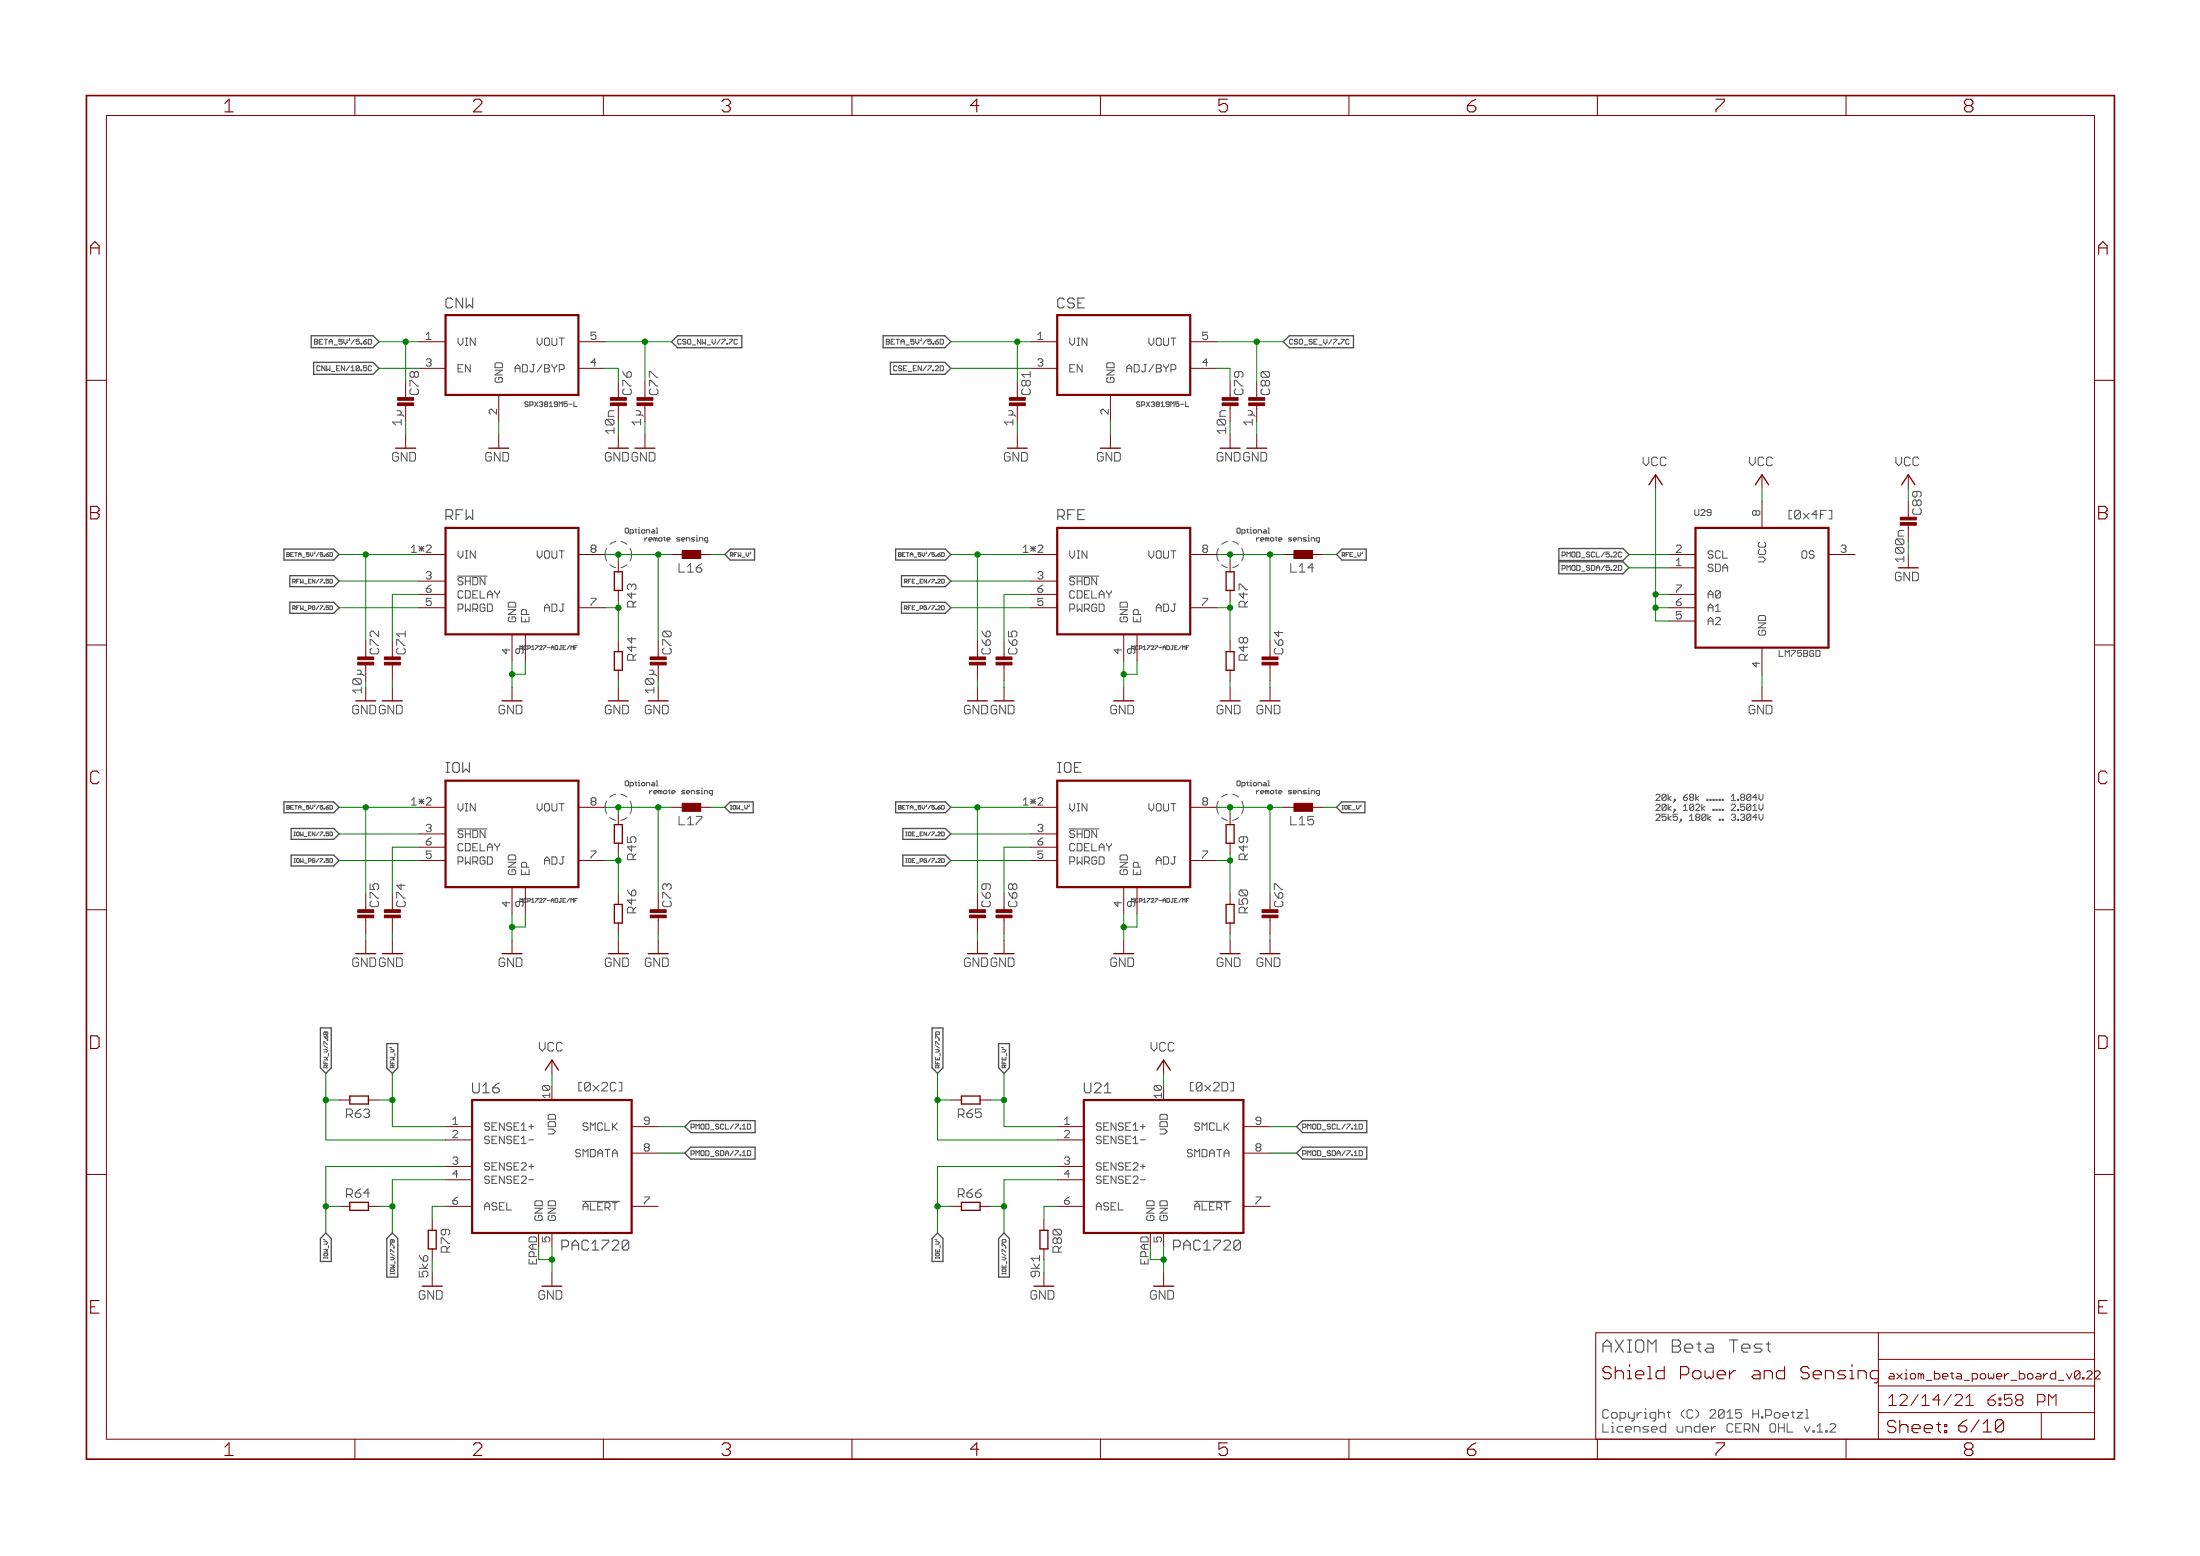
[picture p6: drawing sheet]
<svg xmlns="http://www.w3.org/2000/svg" width="420mm" height="297mm" viewBox="0 0 420 297" stroke-linecap="round" stroke-linejoin="round" font-family="sans-serif">
<g fill="none" stroke="#505050" stroke-width=".19">
<path d="M60.7 69.8l-.2 .2v.6l.2 .2M98.4 70.3h.9M98.8 69.6l-.4 .5v.9M100.2 77.5l.2 .1 .5-.1M100.9 76.9l-.2-.2-.5 .2 .2 .3 .5 .1M140.7 64.8l.1 .1M140.8 65.6l-.1 .1M170.8 69.8l-.1 .2v.6l.1 .2M215.2 70.3h.9M215.7 69.6l-.5 .5v.9M217.1 77.5l.1 .1h.3l.2-.1M217.7 76.9l-.2-.2h-.3l-.1 .2 .1 .3h.3l.2 .1"/>
<path d="M257.5 64.8l.1 .1M257.6 65.6l-.1 .1M87.4 110h5.6M115.9 104.7l-.2 .4a2.37 2.37 0 0 0 .2 2M116.5 107.8l1.1 .6M117.6 103.4l-1.1 .5M118.6 103.4l1.1 .5M119.7 107.8l-1.1 .6M120.3 104.7l.3 1.2-.3 1.2M134.7 102.7h.4v.7l-.3 .2M134.7 103.3h.4M204.2 110h5.7"/>
<path d="M232.7 104.7l-.3 1.2 .3 1.2M233.3 107.8l1.1 .6M234.4 103.4l-1.1 .5M235.4 103.4l1.1 .5M236.5 107.8l-1.1 .6M237.2 104.7l.1 .4a2.46 2.46 0 0 1-.1 2M251.5 102.7h.5v.7l-.2 .2M251.5 103.3h.5M298.3 106h.5M298.3 108.6h.5M298.8 105.4h-.5v.9M298.8 107.9h-.5v1"/>
<path d="M339.8 124.2v1.1h.8M87.4 158.2h5.6M115.9 152.9l-.2 .4a2.37 2.37 0 0 0 .2 2M116.5 156.1l1.1 .5M117.6 151.6l-1.1 .5M118.6 151.6l1.1 .5M119.7 156.1l-1.1 .5M120.3 152.9l.3 1.2-.3 1.2M135.6 150.9h.5v.8l-.3 .1M135.6 151.5h.5M204.2 158.2h5.7M232.7 152.9l-.3 1.2 .3 1.2"/>
<path d="M233.3 156.1l1.1 .5M234.4 151.6l-1.1 .5M235.4 151.6l1.1 .5M236.5 156.1l-1.1 .5M237.2 152.9l.1 .4a2.46 2.46 0 0 1-.1 2M251.5 150.9h.5v.8l-.2 .1M251.5 151.5h.5M316.3 151.8l.1-.2h.4l.2 .2v.2l-.7 .8h.7M316.3 153.7l.1-.2h.4l.2 .2v.2l-.7 .8h.7M316.3 155.6l.1-.2h.4l.2 .2v.2l-.7 .8h.7M318.2 151.8v.8l-.2 .2h-.4l-.2-.2M318.2 151.8l-.2-.2h-.4l-.2 .2v.8"/>
<path d="M318.2 153.7l-.2-.2h-.4l-.2 .2v.8M318.2 155.4h-.8v.6l.4-.2 .4 .2v.4l-.2 .2h-.4l-.2-.2M318.2 153.7v.8l-.2 .2h-.4l-.2-.2M318.2 151.8l-.8 .8M318.2 153.7l-.8 .8M318.6 151.6v1.2M318.6 153.5v1.2M318.6 155.4v1.2M319.2 152l-.6 .4 .6 .4M319.2 153.9l-.6 .4 .6 .4M319.2 155.8l-.6 .4 .6 .4M319.7 152.6h.3v.2h-.3z"/>
<path d="M319.7 154.5h.3v.2h-.3zM320 152.8l-.4 .4M320 154.7l-.4 .4M320.3 155.4h-.7v.6l.4-.2 .3 .2v.4l-.2 .2h-.4l-.1-.2M320.9 156.4h.2v.2h-.2zM321.1 156.6l-.4 .4M321.5 152.2h.6l.2 .4-.2 .2h-.4l-.2-.2zM321.5 153.9l.4-.4v1.2M321.5 154.7h.8M322.3 151.6l-.8 .6M322.7 156.6h.7M322.7 155.8l.4-.4v1.2"/>
<path d="M322.9 152.2l-.2 .2 .2 .4h.4l.1-.2-.1-.4M322.9 152.2l-.2-.2 .2-.4h.4l.1 .2-.1 .4M322.9 152.2h.4M323.4 153.7v.8l-.1 .2h-.4l-.2-.2M323.4 153.7l-.1-.2h-.4l-.2 .2v.8M323.4 153.7l-.7 .8M323.8 151.6v1.2M323.8 153.7l.2-.2h.4l.2 .2v.2l-.8 .8h.8M324 156l-.2-.2 .2-.4h.4l.2 .2-.2 .4M324 156l-.2 .2 .2 .4h.4l.2-.2-.2-.4M324 156h.4M324.4 152l-.6 .4 .6 .4"/>
<path d="M325 153.5v1.2M325.6 153.9l-.6 .4 .6 .4M325.8 155.6l-.2-.2h-.4l-.2 .2v.8M325.8 155.6v.8l-.2 .2h-.4l-.2-.2M325.8 155.6l-.8 .8M326 152.6h.2v.2h-.2zM326.2 155.4v1.2M326.6 152.6h.2v.2h-.2zM326.8 155.8l-.6 .4 .6 .4M327.2 152.6h.2v.2h-.2zM327.2 154.5h.2v.2h-.2zM327.7 152.6h.2v.2h-.2z"/>
<path d="M327.7 154.5h.2v.2h-.2zM328.3 152.6h.2v.2h-.2zM328.3 154.5h.2v.2h-.2zM328.3 156.4h.2v.2h-.2zM328.9 152.6h.2v.2h-.2zM328.9 154.5h.2v.2h-.2zM328.9 156.4h.2v.2h-.2zM330.7 152.8h.7M330.7 152l.3-.4v1.2M330.7 153.7l.2-.2h.4l.1 .2v.2l-.7 .8h.7M330.7 155.6l.2-.2h.4l.1 .2-.1 .4M331 156h.3"/>
<path d="M331.3 156l.1 .2-.1 .4h-.4l-.2-.2M331.8 152.6h.2v.2h-.2zM331.8 154.5h.2v.2h-.2zM331.8 156.4h.2v.2h-.2zM332.4 155.6l.2-.2h.4l.2 .2-.2 .4M332.6 152.2l-.2 .2 .2 .4h.4l.2-.2-.2-.4M332.6 152.2l-.2-.2 .2-.4h.4l.2 .2-.2 .4M332.6 152.2h.4M332.8 156h.2M333 156l.2 .2-.2 .4h-.4l-.2-.2M333.2 153.5h-.8v.6l.4-.2 .4 .2v.4l-.2 .2h-.4l-.2-.2M334.4 151.8v.8l-.2 .2h-.4l-.2-.2"/>
<path d="M334.4 151.8l-.2-.2h-.4l-.2 .2v.8M334.4 153.7l-.2-.2h-.4l-.2 .2v.8M334.4 155.6l-.2-.2h-.4l-.2 .2v.8M334.4 153.7v.8l-.2 .2h-.4l-.2-.2M334.4 155.6v.8l-.2 .2h-.4l-.2-.2M334.4 151.8l-.8 .8M334.4 153.7l-.8 .8M334.4 155.6l-.8 .8M334.8 154.7h.7M334.8 153.9l.4-.4v1.2M335.5 152.2h-.7l.5-.6v1.2M335.5 156h-.7l.5-.6v1.2"/>
<path d="M335.9 151.6v.8l.4 .4 .4-.4v-.8M335.9 153.5v.8l.4 .4 .4-.4v-.8M335.9 155.4v.8l.4 .4 .4-.4v-.8M110.2 219.4l-.3 .3v.2l.3 .2M143.2 214.6l.2 .2v.6l-.2 .1M143.2 219.7l.2 .1v.7l-.2 .1M109.9 220.6l.3 .2M111.3 229.3h7M228.1 229.3h7M349.8 271.8h.5l.3 .2v.3l-1.1 1.1h1.1"/>
</g>
<path d="M107.3 238h.9M108.2 236.7h-.9v1.9M224.1 238h1M225.1 236.7h-1v1.9" fill="none" stroke="#505050" stroke-width=".21"/>
<g fill="none" stroke="#505050" stroke-width=".25">
<path d="M59.4 64.1h11.8l1.2 1.1-1.2 1.2h-11.8zM59.9 69.2h11.3l1.2 1.1-1.2 1.2h-11.3zM129.4 64.1h12.3v2.3h-12.3l-1.2-1.2zM168.7 64.1h11.7l1.2 1.1-1.2 1.2h-11.7zM170.1 69.2h10.3l1.2 1.1-1.2 1.2h-10.3zM246.2 64.1h12.3v2.3h-12.3l-1.1-1.2zM54.2 104.8h9.5l1.1 1.1-1.1 1h-9.5zM55.4 109.9h8.3l1.1 1-1.1 1.1h-8.3zM55.4 115h8.3l1.1 1-1.1 1.1h-8.3zM138.4 105.9l1.1-1.1h4.6v2.1h-4.6zM171 104.8h9.6l1 1.1-1 1h-9.6zM172.2 109.9h8.4l1 1-1 1.1h-8.4z"/>
<path d="M172.2 115h8.4l1 1-1 1.1h-8.4zM255.2 105.9l1.1-1.1h4.6v2.1h-4.6zM297.7 104.7h12.3l1.1 1.2-1.1 1.1h-12.3zM297.7 107.3h12.3l1.1 1.1-1.1 1.1h-12.3zM54.2 153.1h9.5l1.1 1-1.1 1.1h-9.5zM55.6 158.2h8.1l1.1 1-1.1 1h-8.1zM138.4 154.1l1.1-1h4.3v2.1h-4.3zM171 153.1h9.6l1 1-1 1.1h-9.6zM172.4 158.2h8.2l1 1-1 1h-8.2zM255.2 154.1l1.1-1h4.4v2.1h-4.4zM55.6 163.2h8.1l1.1 1.1-1.1 1h-8.1zM172.4 163.2h8.2l1 1.1-1 1h-8.2z"/>
<path d="M61.2 196.2h2.1v7.7l-1.1 1-1-1zM73.9 199.2h2.1v4.7l-1.1 1-1-1zM178 196.2h2.1v7.7l-1.1 1-1-1zM190.7 199.2h2.1v4.7l-1.1 1-1-1zM130.8 215.1l1.1-1.2h12.3v2.3h-12.3zM247.6 215.1l1.2-1.2h12.2v2.3h-12.2zM62.2 235.4l1.1 1v4.4h-2.1v-4.4zM74.9 235.4l1.1 1v7.4h-2.1v-7.4zM130.8 220.1l1.1-1.1h12.3v2.3h-12.3zM179 235.4l1.1 1v4.4h-2.1v-4.4zM191.7 235.4l1.1 1v7.4h-2.1v-7.4zM247.6 220.1l1.2-1.1h12.2v2.3h-12.2z"/>
</g>
<g fill="none" stroke="#800000" stroke-width=".19">
<path d="M67.8 18.2v3.9M115.2 18.2v3.9M162.7 18.2v3.9M210.2 18.2v3.9M257.6 18.2v3.9M305.1 18.2v3.9M352.6 18.2v3.9M20.3 22.1h379.7v252.6h-379.7zM16.5 72.6h3.8M80 65.2h5.1M80 70.3h5.1M95.2 75.4v5.1"/>
<path d="M110.5 65.2h5M110.5 70.3h5M196.8 65.2h5.1M196.8 70.3h5.1M212.1 75.4v5.1M227.3 65.2h5.1M227.3 70.3h5.1M400 72.6h3.8M77.5 83v2.6M95.2 83v2.6M118.1 83v2.6M123.2 83v2.6"/>
<path d="M194.3 83v2.6M212.1 83v2.6M234.9 83v2.6M240 83v2.6M316.2 90.6v2.6M336.5 90.6v2.6M336.5 95.7v5.1M364.4 90.6v2.6M80 105.9h5.1M80 110.9h5.1M80 116h5.1M80 113.5h5.1"/>
<path d="M110.5 105.9h5M110.5 116h5M118.1 107.1v2.1M118.1 112.7v2M128.2 105.9h3.1M132.8 105.9h3.1M196.8 105.9h5.1M196.8 110.9h5.1M196.8 116h5.1M196.8 113.5h5.1M227.3 105.9h5.1M227.3 116h5.1"/>
<path d="M234.9 107.1v2.1M234.9 112.7v2M245.1 105.9h3M249.7 105.9h3M318.7 105.9h5.1M318.7 116h5.1M318.7 113.5h5.1M318.7 118.6h5.1M318.7 108.4h5.1M349.2 105.9h5.1M364.4 105.9v2.5M16.5 123.1h3.8"/>
<path d="M69.8 131.3v2.5M74.9 126.9v3.1M74.9 131.3v2.5M97.8 121.1v5.1M97.8 131.3v2.5M100.3 121.1v5.1M118.1 122.4v2M118.1 128v2M118.1 131.3v2.5M125.7 131.3v2.5M186.7 126.9v3.1M186.7 131.3v2.5"/>
<path d="M191.7 126.9v3.1M191.7 131.3v2.5M214.6 121.1v5.1M214.6 131.3v2.5M217.1 121.1v5.1M234.9 122.4v2M234.9 128v2M234.9 131.3v2.5M242.5 126.9v3.1M242.5 131.3v2.5M336.5 123.6v5.1M336.5 131.3v2.5"/>
<path d="M400 123.1h3.8M80 154.1h5.1M80 159.2h5.1M110.5 154.1h5M118.1 155.4v2M128.2 154.1h3.1M132.8 154.1h3.1M196.8 154.1h5.1M196.8 159.2h5.1M227.3 154.1h5.1M234.9 155.4v2M245.1 154.1h3"/>
<path d="M249.7 154.1h3M16.5 173.7h3.8M69.8 175.2v3M69.8 179.5v2.6M74.9 175.2v3M74.9 179.5v2.6M80 164.3h5.1M80 161.7h5.1M97.8 169.4v5M97.8 179.5v2.6M100.3 169.4v5M110.5 164.3h5"/>
<path d="M118.1 161v2M118.1 170.6v2.1M118.1 176.2v2M118.1 179.5v2.6M125.7 175.2v3M125.7 179.5v2.6M186.7 175.2v3M186.7 179.5v2.6M191.7 175.2v3M191.7 179.5v2.6M196.8 164.3h5.1M196.8 161.7h5.1"/>
<path d="M214.6 169.4v5M214.6 179.5v2.6M217.1 169.4v5M227.3 164.3h5.1M234.9 161v2M234.9 170.6v2.1M234.9 176.2v2M234.9 179.5v2.6M242.5 175.2v3M242.5 179.5v2.6M400 173.7h3.8M64.8 210h2"/>
<path d="M70.4 210h2M85.1 215.1h5.1M85.1 217.6h5.1M105.4 202.4v2.5M120.6 215.1h5.1M181.6 210h2M187.2 210h2M201.9 215.1h5.1M201.9 217.6h5.1M222.2 202.4v2.5M237.5 215.1h5M16.5 224.2h3.8"/>
<path d="M64.8 230.3h2M70.4 230.3h2M82.5 232.8v2.1M82.5 238.4v2.1M85.1 230.3h5.1M85.1 222.7h5.1M85.1 225.2h5.1M105.4 235.4v2.5M120.6 230.3h5.1M120.6 220.1h5.1M181.6 230.3h2M187.2 230.3h2"/>
<path d="M199.4 232.8v2.1M199.4 238.4v2.1M201.9 230.3h5.1M201.9 222.7h5.1M201.9 225.2h5.1M222.2 235.4v2.5M237.5 230.3h5M237.5 220.1h5M400 224.2h3.8M82.5 243v2.5M105.4 243v2.5M199.4 243v2.5"/>
<path d="M222.2 243v2.5M358.7 254.4v5.1h41.3M400 254.4h-95.2v20.3M67.8 274.7v3.9M115.2 274.7v3.9M162.7 274.7v3.9M210.2 274.7v3.9M257.6 274.7v3.9M305.1 274.7v3.9M352.6 274.7v3.9M358.7 269.7h41.3M389.8 269.7v5"/>
<path d="M400 264.6h-41.3v10.1M400.8 261.7l.3 .3v.2l-1.1 1h1.1"/>
</g>
<path d="M16.5 18.2h387.3v260.4h-387.3z" fill="none" stroke="#800000" stroke-width=".32"/>
<path d="M85.1 60.2h25.4v15.2h-25.4zM201.9 60.2h25.4v15.2h-25.4zM85.1 100.8h25.4v20.3h-25.4zM201.9 100.8h25.4v20.3h-25.4zM323.8 100.8h25.4v22.8h-25.4zM85.1 149h25.4v20.4h-25.4zM201.9 149h25.4v20.4h-25.4zM90.2 210h30.4v25.4h-30.4zM207 210h30.5v25.4h-30.5z" fill="none" stroke="#800000" stroke-width=".42"/>
<g fill="#800000" stroke="#800000" stroke-width=".19">
<path d="M116.6 76.9h3v.5h-3z"/>
<path d="M116.6 75.9h3v.5h-3z"/>
<path d="M121.6 76.9h3.1v.5h-3.1z"/>
<path d="M121.6 75.9h3.1v.5h-3.1z"/>
<path d="M75.9 76.9h3.1v.5h-3.1z"/>
<path d="M75.9 75.9h3.1v.5h-3.1z"/>
<path d="M233.4 76.9h3.1v.5h-3.1z"/>
<path d="M233.4 75.9h3.1v.5h-3.1z"/>
<path d="M238.5 76.9h3v.5h-3z"/>
<path d="M238.5 75.9h3v.5h-3z"/>
<path d="M192.8 76.9h3v.5h-3z"/>
<path d="M192.8 75.9h3v.5h-3z"/>
<path d="M124.2 126.4h3v.5h-3z"/>
<path d="M124.2 125.4h3v.5h-3z"/>
<path d="M73.4 126.4h3.1v.5h-3.1z"/>
<path d="M73.4 125.4h3.1v.5h-3.1z"/>
<path d="M68.3 126.4h3.1v.5h-3.1z"/>
<path d="M68.3 125.4h3.1v.5h-3.1z"/>
<path d="M130.3 105.1h3.5v1.5h-3.5z"/>
<path d="M124.2 174.7h3v.5h-3z"/>
<path d="M124.2 173.7h3v.5h-3z"/>
<path d="M73.4 174.7h3.1v.5h-3.1z"/>
<path d="M73.4 173.7h3.1v.5h-3.1z"/>
<path d="M68.3 174.7h3.1v.5h-3.1z"/>
<path d="M68.3 173.7h3.1v.5h-3.1z"/>
<path d="M130.3 153.4h3.5v1.5h-3.5z"/>
<path d="M241 126.4h3.1v.5h-3.1z"/>
<path d="M241 125.4h3.1v.5h-3.1z"/>
<path d="M190.2 126.4h3.1v.5h-3.1z"/>
<path d="M190.2 125.4h3.1v.5h-3.1z"/>
<path d="M185.1 126.4h3.1v.5h-3.1z"/>
<path d="M185.1 125.4h3.1v.5h-3.1z"/>
<path d="M247.1 105.1h3.6v1.5h-3.6z"/>
<path d="M241 174.7h3.1v.5h-3.1z"/>
<path d="M241 173.7h3.1v.5h-3.1z"/>
<path d="M190.2 174.7h3.1v.5h-3.1z"/>
<path d="M190.2 173.7h3.1v.5h-3.1z"/>
<path d="M185.1 174.7h3.1v.5h-3.1z"/>
<path d="M185.1 173.7h3.1v.5h-3.1z"/>
<path d="M247.1 153.4h3.6v1.5h-3.6z"/>
<path d="M362.9 99.8h3.1v.5h-3.1z"/>
<path d="M362.9 98.7h3.1v.6h-3.1z"/>
</g>
<g fill="none" stroke="#800000" stroke-width=".25">
<path d="M314.9 92.5l1.3-1.9 1.3 1.9M335.2 92.5l1.3-1.9 1.3 1.9M363.2 92.5l1.2-1.9 1.3 1.9M117.3 109.2h1.6v3.5h-1.6zM234.2 109.2h1.5v3.5h-1.5zM117.3 124.4h1.6v3.6h-1.6zM234.2 124.4h1.5v3.6h-1.5zM117.3 157.4h1.6v3.6h-1.6zM234.2 157.4h1.5v3.6h-1.5zM117.3 172.7h1.6v3.5h-1.6zM234.2 172.7h1.5v3.5h-1.5zM66.8 210.8v-1.6h3.6v1.6"/>
<path d="M104.1 204.3l1.3-1.9 1.3 1.9M183.6 210.8v-1.6h3.6v1.6M221 204.3l1.2-1.9 1.3 1.9M66.8 229.5v1.6h3.6v-1.6M83.3 234.9h-1.5v3.5h1.5M183.6 229.5v1.6h3.6v-1.6M200.1 234.9h-1.5v3.5h1.5"/>
</g>
<g fill="none" stroke="#008000" stroke-width=".19">
<path d="M72.4 65.2h7.6M72.4 70.3h7.6M77.5 65.2v7.7M115.5 65.2h12.7M115.5 70.3h2.6M123.2 65.2v7.7M181.6 65.2h15.2M181.6 70.3h15.2M194.3 65.2v7.7M232.4 65.2h12.7M232.4 70.3h2.5M240 65.2v7.7"/>
<path d="M77.5 80.5v2.5M95.2 80.5v2.5M123.2 80.5v2.5M194.3 80.5v2.5M212.1 80.5v2.5M240 80.5v2.5M316.2 93.2v25.4h2.5M336.5 93.2v2.5M64.8 105.9h15.2M64.8 116h15.2M64.8 110.9h15.2M69.8 105.9v16.5"/>
<path d="M80 113.5h-5.1v8.9M115.5 105.9h12.7M115.5 116h2.6M118.1 105.9v1.2M118.1 114.7v7.7M125.7 105.9v16.5M135.9 105.9h2.5M181.6 105.9h15.2M181.6 116h15.2M181.6 110.9h15.2M186.7 105.9v16.5M196.8 113.5h-5.1v8.9"/>
<path d="M232.4 105.9h12.7M232.4 116h2.5M234.9 105.9v1.2M234.9 114.7v7.7M242.5 105.9v16.5M252.7 105.9h2.5M311.1 105.9h7.6M311.1 108.4h7.6M316.2 116h2.5M316.2 113.5h2.5M74.9 130v1.3M97.8 126.2v5.1"/>
<path d="M100.3 126.2v2.5h-2.5M118.1 130v1.3M186.7 130v1.3M191.7 130v1.3M214.6 126.2v5.1M217.1 126.2v2.5h-2.5M234.9 130v1.3M242.5 130v1.3M336.5 128.7v2.6M64.8 154.1h15.2M64.8 159.2h15.2M69.8 154.1v16.5"/>
<path d="M115.5 154.1h12.7M118.1 154.1v1.3M125.7 154.1v16.5M135.9 154.1h2.5M181.6 154.1h15.2M181.6 159.2h15.2M186.7 154.1v16.5M232.4 154.1h12.7M234.9 154.1v1.3M242.5 154.1v16.5M252.7 154.1h2.5M64.8 164.3h15.2"/>
<path d="M69.8 178.2v1.3M74.9 178.2v1.3M80 161.7h-5.1v8.9M97.8 174.4v5.1M100.3 174.4v2.6h-2.5M115.5 164.3h2.6M118.1 163v7.6M118.1 178.2v1.3M125.7 178.2v1.3M181.6 164.3h15.2M186.7 178.2v1.3M191.7 178.2v1.3"/>
<path d="M196.8 161.7h-5.1v8.9M214.6 174.4v5.1M217.1 174.4v2.6h-2.5M232.4 164.3h2.5M234.9 163v7.6M234.9 178.2v1.3M242.5 178.2v1.3M62.2 204.9v12.7h22.9M62.2 210h2.6M72.4 210h2.5M74.9 204.9v10.2h10.2M105.4 204.9v2.6"/>
<path d="M125.7 215.1h5.1M179 204.9v12.7h22.9M179 210h2.6M189.2 210h2.5M191.7 204.9v10.2h10.2M222.2 204.9v2.6M242.5 215.1h5.1M62.2 230.3h2.6M72.4 230.3h2.5M85.1 222.7h-22.9v12.7M85.1 225.2h-10.2v10.2M85.1 230.3h-2.6v2.5"/>
<path d="M105.4 237.9v5.1M125.7 220.1h5.1M179 230.3h2.6M189.2 230.3h2.5M201.9 225.2h-10.2v10.2M201.9 230.3h-2.5v2.5M201.9 222.7h-22.9v12.7M222.2 237.9v5.1M242.5 220.1h5.1M102.9 240.5h2.5M219.7 240.5h2.5"/>
</g>
<g fill="#008000" stroke="#008000" stroke-width=".19">
<circle cx="123.2" cy="65.2" r=".51"/>
<circle cx="62.2" cy="210" r=".51"/>
<circle cx="74.9" cy="230.3" r=".51"/>
<circle cx="240" cy="65.2" r=".51"/>
<circle cx="179" cy="210" r=".51"/>
<circle cx="191.7" cy="230.3" r=".51"/>
<circle cx="97.8" cy="128.7" r=".51"/>
<circle cx="97.8" cy="177" r=".51"/>
<circle cx="105.4" cy="240.5" r=".51"/>
<circle cx="214.6" cy="128.7" r=".51"/>
<circle cx="214.6" cy="177" r=".51"/>
<circle cx="222.2" cy="240.5" r=".51"/>
<circle cx="77.5" cy="65.2" r=".51"/>
<circle cx="194.3" cy="65.2" r=".51"/>
<circle cx="69.8" cy="105.9" r=".51"/>
<circle cx="69.8" cy="154.1" r=".51"/>
<circle cx="186.7" cy="105.9" r=".51"/>
<circle cx="186.7" cy="154.1" r=".51"/>
<circle cx="118.1" cy="105.9" r=".51"/>
<circle cx="125.7" cy="105.9" r=".51"/>
<circle cx="118.1" cy="116" r=".51"/>
<circle cx="118.1" cy="154.1" r=".51"/>
<circle cx="125.7" cy="154.1" r=".51"/>
<circle cx="118.1" cy="164.3" r=".51"/>
<circle cx="74.9" cy="210" r=".51"/>
<circle cx="62.2" cy="230.3" r=".51"/>
<circle cx="234.9" cy="105.9" r=".51"/>
<circle cx="242.5" cy="105.9" r=".51"/>
<circle cx="234.9" cy="116" r=".51"/>
<circle cx="234.9" cy="154.1" r=".51"/>
<circle cx="242.5" cy="154.1" r=".51"/>
<circle cx="234.9" cy="164.3" r=".51"/>
<circle cx="191.7" cy="210" r=".51"/>
<circle cx="179" cy="230.3" r=".51"/>
<circle cx="316.2" cy="113.5" r=".51"/>
<circle cx="316.2" cy="116" r=".51"/>
</g>
<g font-size="3.7" fill="#800000">
<text x="42.9" y="21.4">1</text>
<text x="90.4" y="21.4">2</text>
<text x="137.9" y="21.4">3</text>
<text x="185.3" y="21.4">4</text>
<text x="232.8" y="21.4">5</text>
<text x="280.3" y="21.4">6</text>
<text x="327.7" y="21.4">7</text>
<text x="375.2" y="21.4">8</text>
<text x="17.3" y="48.6">A</text>
<text x="400.8" y="48.6">A</text>
<text x="17.3" y="99.2">B</text>
<text x="400.8" y="99.2">B</text>
<text x="17.3" y="149.7">C</text>
<text x="400.8" y="149.7">C</text>
<text x="17.3" y="200.2">D</text>
<text x="400.8" y="200.2">D</text>
<text x="17.3" y="250.8">E</text>
<text x="400.8" y="250.8">E</text>
<text x="42.9" y="277.9">1</text>
<text x="90.4" y="277.9">2</text>
<text x="137.9" y="277.9">3</text>
<text x="185.3" y="277.9">4</text>
<text x="232.8" y="277.9">5</text>
<text x="280.3" y="277.9">6</text>
<text x="327.7" y="277.9">7</text>
<text x="375.2" y="277.9">8</text>
</g>
<text font-size="3.6" fill="#505050" x="306" y="258.2">AXIOM Beta Test</text>
<g font-size="3.6" fill="#800000">
<text x="306" y="263.3">Shield Power and Sensing</text>
<text x="360.4" y="273.6">Sheet: 6/10</text>
</g>
<g font-size="3.2" fill="#800000">
<text x="360.6" y="268.4">12/14/21</text>
<text x="378.2" y="268.4">6:58 PM</text>
</g>
<g font-size="2.9" fill="#505050">
<text x="85.1" y="58.9">CNW</text>
<text x="201.9" y="58.9">CSE</text>
<text x="85.1" y="99.3">RFW</text>
<text x="201.9" y="99.3">RFE</text>
<text x="85.1" y="147.5">IOW</text>
<text x="201.9" y="147.5">IOE</text>
<text x="90.2" y="208.7">U16</text>
<text x="207" y="208.7">U21</text>
<text x="108.2" y="238.7">PAC1720</text>
<text x="225" y="238.7">PAC1720</text>
</g>
<g font-size="2.5" fill="#800000">
<text x="80" y="75.4" transform="rotate(-90 80 75.4)">C78</text>
<text x="125.7" y="75.4" transform="rotate(-90 125.7 75.4)">C77</text>
<text x="196.8" y="75.4" transform="rotate(-90 196.8 75.4)">C81</text>
<text x="242.5" y="75.4" transform="rotate(-90 242.5 75.4)">C80</text>
<text x="76.7" y="80.9" transform="rotate(-90 76.7 80.9)">1µ</text>
<text x="122.4" y="80.9" transform="rotate(-90 122.4 80.9)">1µ</text>
<text x="193.5" y="80.9" transform="rotate(-90 193.5 80.9)">1µ</text>
<text x="239.2" y="80.9" transform="rotate(-90 239.2 80.9)">1µ</text>
<text x="74.9" y="88.1">GND</text>
<text x="92.7" y="88.1">GND</text>
<text x="115.6" y="88.1">GND GND</text>
<text x="191.7" y="88.1">GND</text>
<text x="209.5" y="88.1">GND</text>
<text x="232.4" y="88.1">GND GND</text>
<text x="361.9" y="110.9">GND</text>
<text x="72.4" y="124.9" transform="rotate(-90 72.4 124.9)">C72</text>
<text x="77.5" y="124.9" transform="rotate(-90 77.5 124.9)">C71</text>
<text x="128.3" y="124.9" transform="rotate(-90 128.3 124.9)">C70</text>
<text x="189.2" y="124.9" transform="rotate(-90 189.2 124.9)">C66</text>
<text x="194.3" y="124.9" transform="rotate(-90 194.3 124.9)">C65</text>
<text x="245.1" y="124.9" transform="rotate(-90 245.1 124.9)">C64</text>
<text x="67.3" y="136.3">GND GND</text>
<text x="95.2" y="136.3">GND</text>
<text x="115.6" y="136.3">GND</text>
<text x="123.2" y="136.3">GND</text>
<text x="184.1" y="136.3">GND GND</text>
<text x="212.1" y="136.3">GND</text>
<text x="232.4" y="136.3">GND</text>
<text x="240" y="136.3">GND</text>
<text x="334" y="136.3">GND</text>
<text x="72.4" y="173.2" transform="rotate(-90 72.4 173.2)">C75</text>
<text x="77.5" y="173.2" transform="rotate(-90 77.5 173.2)">C74</text>
<text x="128.3" y="173.2" transform="rotate(-90 128.3 173.2)">C73</text>
<text x="189.2" y="173.2" transform="rotate(-90 189.2 173.2)">C69</text>
<text x="194.3" y="173.2" transform="rotate(-90 194.3 173.2)">C68</text>
<text x="245.1" y="173.2" transform="rotate(-90 245.1 173.2)">C67</text>
<text x="67.3" y="184.6">GND GND</text>
<text x="95.2" y="184.6">GND</text>
<text x="115.6" y="184.6">GND</text>
<text x="123.2" y="184.6">GND</text>
<text x="184.1" y="184.6">GND GND</text>
<text x="212.1" y="184.6">GND</text>
<text x="232.4" y="184.6">GND</text>
<text x="240" y="184.6">GND</text>
<text x="66.3" y="213.4">R63</text>
<text x="183.2" y="213.4">R65</text>
<text x="66.3" y="228.7">R64</text>
<text x="183.1" y="228.7">R66</text>
<text x="86" y="238.9" transform="rotate(-90 86 238.9)">R79</text>
<text x="202.8" y="238.9" transform="rotate(-90 202.8 238.9)">R80</text>
<text x="80" y="248.1">GND</text>
<text x="102.9" y="248.1">GND</text>
<text x="196.8" y="248.1">GND</text>
<text x="219.7" y="248.1">GND</text>
</g>
<g font-size="2.5" fill="#008000">
<text x="120.6" y="75.4" transform="rotate(-90 120.6 75.4)">C76</text>
<text x="237.5" y="75.4" transform="rotate(-90 237.5 75.4)">C79</text>
<text x="117.3" y="82.4" transform="rotate(-90 117.3 82.4)">10n</text>
<text x="234.2" y="82.4" transform="rotate(-90 234.2 82.4)">10n</text>
<text x="367" y="98.2" transform="rotate(-90 367 98.2)">C89</text>
<text x="363.7" y="106.8" transform="rotate(-90 363.7 106.8)">100n</text>
<text x="69.1" y="132" transform="rotate(-90 69.1 132)">10µ</text>
<text x="125" y="132" transform="rotate(-90 125 132)">10µ</text>
<text x="81.8" y="243.7" transform="rotate(-90 81.8 243.7)">5k6</text>
<text x="198.6" y="243.7" transform="rotate(-90 198.6 243.7)">9k1</text>
</g>
<g font-size="2.5" fill="#505050">
<text x="314" y="89">VCC</text>
<text x="334.3" y="89">VCC</text>
<text x="362.2" y="89">VCC</text>
<text x="341.6" y="99.1">[0x4F]</text>
<text x="129.8" y="109.3">L16</text>
<text x="246.6" y="109.3">L14</text>
<text x="121.5" y="115.7" transform="rotate(-90 121.5 115.7)">R43</text>
<text x="238.4" y="115.7" transform="rotate(-90 238.4 115.7)">R47</text>
<text x="121.5" y="125.9" transform="rotate(-90 121.5 125.9)">R44</text>
<text x="238.4" y="125.9" transform="rotate(-90 238.4 125.9)">R48</text>
<text x="129.8" y="157.5">L17</text>
<text x="246.6" y="157.5">L15</text>
<text x="121.5" y="164" transform="rotate(-90 121.5 164)">R45</text>
<text x="238.4" y="164" transform="rotate(-90 238.4 164)">R49</text>
<text x="121.5" y="174.1" transform="rotate(-90 121.5 174.1)">R46</text>
<text x="238.4" y="174.1" transform="rotate(-90 238.4 174.1)">R50</text>
<text x="103.2" y="200.7">VCC</text>
<text x="220" y="200.7">VCC</text>
<text x="110.5" y="208.3">[0x2C]</text>
<text x="227.3" y="208.3">[0x2D]</text>
<text x="306" y="270.8">Copyright (C) 2015 H.Poetzl</text>
<text x="306" y="273.5">Licensed under CERN OHL v.1.2</text>
</g>
<text font-size="2.3" fill="#800000" x="360.6" y="263.3">axiom_beta_power_board_v0.22</text>
<g font-size="2.1" fill="#505050">
<text x="81.5" y="64.9">1</text>
<text x="87.4" y="66">VIN</text>
<text x="103" y="66">VOUT</text>
<text x="112.8" y="64.9">5</text>
<text x="198.3" y="64.9">1</text>
<text x="204.2" y="66">VIN</text>
<text x="219.8" y="66">VOUT</text>
<text x="229.6" y="64.9">5</text>
<text x="81.5" y="70">3</text>
<text x="87.4" y="71.1">EN</text>
<text x="99.1" y="71.1">ADJ/BYP</text>
<text x="112.8" y="70">4</text>
<text x="198.3" y="70">3</text>
<text x="204.2" y="71.1">EN</text>
<text x="215.9" y="71.1">ADJ/BYP</text>
<text x="229.6" y="70">4</text>
<text x="96" y="73.1" transform="rotate(-90 96 73.1)">GND</text>
<text x="212.8" y="73.1" transform="rotate(-90 212.8 73.1)">GND</text>
<text x="94.9" y="79" transform="rotate(-90 94.9 79)">2</text>
<text x="211.7" y="79" transform="rotate(-90 211.7 79)">2</text>
<text x="336.2" y="98.4" transform="rotate(-90 336.2 98.4)">8</text>
<text x="78.9" y="105.5">1*2</text>
<text x="87.4" y="106.6">VIN</text>
<text x="103" y="106.6">VOUT</text>
<text x="112.8" y="105.5">8</text>
<text x="195.7" y="105.5">1*2</text>
<text x="204.2" y="106.6">VIN</text>
<text x="219.8" y="106.6">VOUT</text>
<text x="229.6" y="105.5">8</text>
<text x="320.2" y="105.5">2</text>
<text x="326.2" y="106.6">SCL</text>
<text x="337.3" y="107" transform="rotate(-90 337.3 107)">VCC</text>
<text x="344.3" y="106.6">OS</text>
<text x="351.5" y="105.5">3</text>
<text x="81.5" y="110.6">3</text>
<text x="81.5" y="113.1">6</text>
<text x="87.4" y="111.7">SHDN</text>
<text x="198.3" y="110.6">3</text>
<text x="198.3" y="113.1">6</text>
<text x="204.2" y="111.7">SHDN</text>
<text x="320.2" y="113.1">7</text>
<text x="320.2" y="108">1</text>
<text x="326.2" y="109.2">SDA</text>
<text x="81.5" y="115.7">5</text>
<text x="87.4" y="116.8">PWRGD</text>
<text x="87.4" y="114.2">CDELAY</text>
<text x="98.5" y="118.8" transform="rotate(-90 98.5 118.8)">GND</text>
<text x="101.1" y="118.8" transform="rotate(-90 101.1 118.8)">EP</text>
<text x="104.3" y="116.8">ADJ</text>
<text x="112.8" y="115.7">7</text>
<text x="198.3" y="115.7">5</text>
<text x="204.2" y="116.8">PWRGD</text>
<text x="204.2" y="114.2">CDELAY</text>
<text x="215.4" y="118.8" transform="rotate(-90 215.4 118.8)">GND</text>
<text x="217.9" y="118.8" transform="rotate(-90 217.9 118.8)">EP</text>
<text x="221.1" y="116.8">ADJ</text>
<text x="229.6" y="115.7">7</text>
<text x="320.2" y="115.7">6</text>
<text x="320.2" y="118.2">5</text>
<text x="326.2" y="114.2">A0</text>
<text x="326.2" y="116.8">A1</text>
<text x="326.2" y="119.3">A2</text>
<text x="97.4" y="124.7" transform="rotate(-90 97.4 124.7)">4</text>
<text x="100" y="124.7" transform="rotate(-90 100 124.7)">9</text>
<text x="214.3" y="124.7" transform="rotate(-90 214.3 124.7)">4</text>
<text x="216.8" y="124.7" transform="rotate(-90 216.8 124.7)">9</text>
<text x="337.3" y="121.3" transform="rotate(-90 337.3 121.3)">GND</text>
<text x="336.2" y="127.3" transform="rotate(-90 336.2 127.3)">4</text>
<text x="78.9" y="153.8">1*2</text>
<text x="87.4" y="154.9">VIN</text>
<text x="103" y="154.9">VOUT</text>
<text x="112.8" y="153.8">8</text>
<text x="195.7" y="153.8">1*2</text>
<text x="204.2" y="154.9">VIN</text>
<text x="219.8" y="154.9">VOUT</text>
<text x="229.6" y="153.8">8</text>
<text x="81.5" y="158.8">3</text>
<text x="81.5" y="161.4">6</text>
<text x="87.4" y="160">SHDN</text>
<text x="198.3" y="158.8">3</text>
<text x="198.3" y="161.4">6</text>
<text x="204.2" y="160">SHDN</text>
<text x="81.5" y="163.9">5</text>
<text x="87.4" y="165">PWRGD</text>
<text x="87.4" y="162.5">CDELAY</text>
<text x="98.5" y="167" transform="rotate(-90 98.5 167)">GND</text>
<text x="101.1" y="167" transform="rotate(-90 101.1 167)">EP</text>
<text x="104.3" y="165">ADJ</text>
<text x="112.8" y="163.9">7</text>
<text x="198.3" y="163.9">5</text>
<text x="204.2" y="165">PWRGD</text>
<text x="204.2" y="162.5">CDELAY</text>
<text x="215.4" y="167" transform="rotate(-90 215.4 167)">GND</text>
<text x="217.9" y="167" transform="rotate(-90 217.9 167)">EP</text>
<text x="221.1" y="165">ADJ</text>
<text x="229.6" y="163.9">7</text>
<text x="97.4" y="173" transform="rotate(-90 97.4 173)">4</text>
<text x="100" y="173" transform="rotate(-90 100 173)">9</text>
<text x="214.3" y="173" transform="rotate(-90 214.3 173)">4</text>
<text x="216.8" y="173" transform="rotate(-90 216.8 173)">9</text>
<text x="86.5" y="214.7">1</text>
<text x="92.5" y="215.8">SENSE1+</text>
<text x="111.8" y="215.8">SMCLK</text>
<text x="123" y="214.7">9</text>
<text x="203.4" y="214.7">1</text>
<text x="209.3" y="215.8">SENSE1+</text>
<text x="228.7" y="215.8">SMCLK</text>
<text x="239.8" y="214.7">9</text>
<text x="86.5" y="217.2">2</text>
<text x="92.5" y="218.4">SENSE1-</text>
<text x="106.2" y="216.2" transform="rotate(-90 106.2 216.2)">VDD</text>
<text x="110.6" y="220.9">SMDATA</text>
<text x="123" y="219.8">8</text>
<text x="203.4" y="217.2">2</text>
<text x="209.3" y="218.4">SENSE1-</text>
<text x="223" y="216.2" transform="rotate(-90 223 216.2)">VDD</text>
<text x="227.4" y="220.9">SMDATA</text>
<text x="239.8" y="219.8">8</text>
<text x="86.5" y="222.3">3</text>
<text x="86.5" y="224.9">4</text>
<text x="92.5" y="223.4">SENSE2+</text>
<text x="92.5" y="226">SENSE2-</text>
<text x="203.4" y="222.3">3</text>
<text x="203.4" y="224.9">4</text>
<text x="209.3" y="223.4">SENSE2+</text>
<text x="209.3" y="226">SENSE2-</text>
<text x="86.5" y="229.9">6</text>
<text x="92.5" y="231.1">ASEL</text>
<text x="103.6" y="233" transform="rotate(-90 103.6 233)">GND</text>
<text x="106.2" y="233" transform="rotate(-90 106.2 233)">GND</text>
<text x="111.8" y="231.1">ALERT</text>
<text x="123" y="229.9">7</text>
<text x="203.4" y="229.9">6</text>
<text x="209.3" y="231.1">ASEL</text>
<text x="220.4" y="233" transform="rotate(-90 220.4 233)">GND</text>
<text x="223" y="233" transform="rotate(-90 223 233)">GND</text>
<text x="228.7" y="231.1">ALERT</text>
<text x="239.8" y="229.9">7</text>
<text x="105" y="237" transform="rotate(-90 105 237)">5</text>
<text x="221.9" y="237" transform="rotate(-90 221.9 237)">5</text>
</g>
<g font-size="2.1" fill="#800000">
<text x="105" y="209.6" transform="rotate(-90 105 209.6)">10</text>
<text x="221.9" y="209.6" transform="rotate(-90 221.9 209.6)">10</text>
</g>
<g font-size="2.1" fill="#008000">
<text x="102.5" y="240.9" transform="rotate(-90 102.5 240.9)">EPAD</text>
<text x="219.3" y="240.9" transform="rotate(-90 219.3 240.9)">EPAD</text>
</g>
<g font-size="1.8" fill="#505050">
<text x="323.6" y="98.5">U29</text>
<text x="340.4" y="125.4">LM75BGD</text>
</g>
<g font-size="1.4" fill="#505050">
<text x="60.2" y="65.7">BETA_5V'/5.6D</text>
<text x="129.4" y="65.7">CSO_NW_V/7.7C</text>
<text x="169.4" y="65.7">BETA_5V'/5.6D</text>
<text x="246.2" y="65.7">CSO_SE_V/7.7C</text>
<text x="61.1" y="70.8">CNW_EN/10.5C</text>
<text x="171.1" y="70.8">CSE_EN/7.2D</text>
<text x="101.2" y="77.7">SPX3819M5-L</text>
<text x="218" y="77.7">SPX3819M5-L</text>
<text x="119.4" y="101.8">Optional</text>
<text x="236.2" y="101.8">Optional</text>
<text x="122.8" y="103.3">remote sensing</text>
<text x="239.6" y="103.3">remote sensing</text>
<text x="299" y="106.4">PMOD_SCL/5.2C</text>
<text x="299" y="108.9">PMOD_SDA/5.2D</text>
<text x="119.4" y="150.1">Optional</text>
<text x="123.6" y="151.6">remote sensing</text>
<text x="236.2" y="150.1">Optional</text>
<text x="239.6" y="151.6">remote sensing</text>
<text x="131.9" y="215.6">PMOD_SCL/7.1D</text>
<text x="248.8" y="215.6">PMOD_SCL/7.1D</text>
<text x="131.9" y="220.7">PMOD_SDA/7.1D</text>
<text x="248.8" y="220.7">PMOD_SDA/7.1D</text>
</g>
<g font-size="1.1" fill="#505050">
<text x="54.6" y="106.3">BETA_5V'/5.6D</text>
<text x="139.5" y="106.3">RFW_V'</text>
<text x="171.5" y="106.3">BETA_5V'/5.6D</text>
<text x="256.3" y="106.3">RFE_V'</text>
<text x="56" y="111.3">RFW_EN/7.5D</text>
<text x="172.9" y="111.3">RFE_EN/7.2D</text>
<text x="56" y="116.4">RFW_PG/7.5D</text>
<text x="172.9" y="116.4">RFE_PG/7.2D</text>
<text x="100" y="124">MCP1727-ADJE/MF</text>
<text x="216.8" y="124">MCP1727-ADJE/MF</text>
<text x="54.6" y="154.5">BETA_5V'/5.6D</text>
<text x="139.5" y="154.5">IOW_V'</text>
<text x="171.5" y="154.5">BETA_5V'/5.6D</text>
<text x="256.3" y="154.5">IOE_V'</text>
<text x="56" y="159.6">IOW_EN/7.5D</text>
<text x="172.9" y="159.6">IOE_EN/7.2D</text>
<text x="56" y="164.7">IOW_PG/7.5D</text>
<text x="172.9" y="164.7">IOE_PG/7.2D</text>
<text x="100" y="172.3">MCP1727-ADJE/MF</text>
<text x="216.8" y="172.3">MCP1727-ADJE/MF</text>
<text x="62.6" y="203.9" transform="rotate(-90 62.6 203.9)">RFW_V/7.6B</text>
<text x="75.3" y="203.9" transform="rotate(-90 75.3 203.9)">RFW_V'</text>
<text x="179.5" y="203.9" transform="rotate(-90 179.5 203.9)">RFE_V/7.7D</text>
<text x="192.2" y="203.9" transform="rotate(-90 192.2 203.9)">RFE_V'</text>
<text x="62.6" y="240.6" transform="rotate(-90 62.6 240.6)">IOW_V'</text>
<text x="75.3" y="243.4" transform="rotate(-90 75.3 243.4)">IOW_V/7.7B</text>
<text x="179.4" y="240.6" transform="rotate(-90 179.4 240.6)">IOE_V'</text>
<text x="192.1" y="243.4" transform="rotate(-90 192.1 243.4)">IOE_V/7.7D</text>
</g>
</svg>
